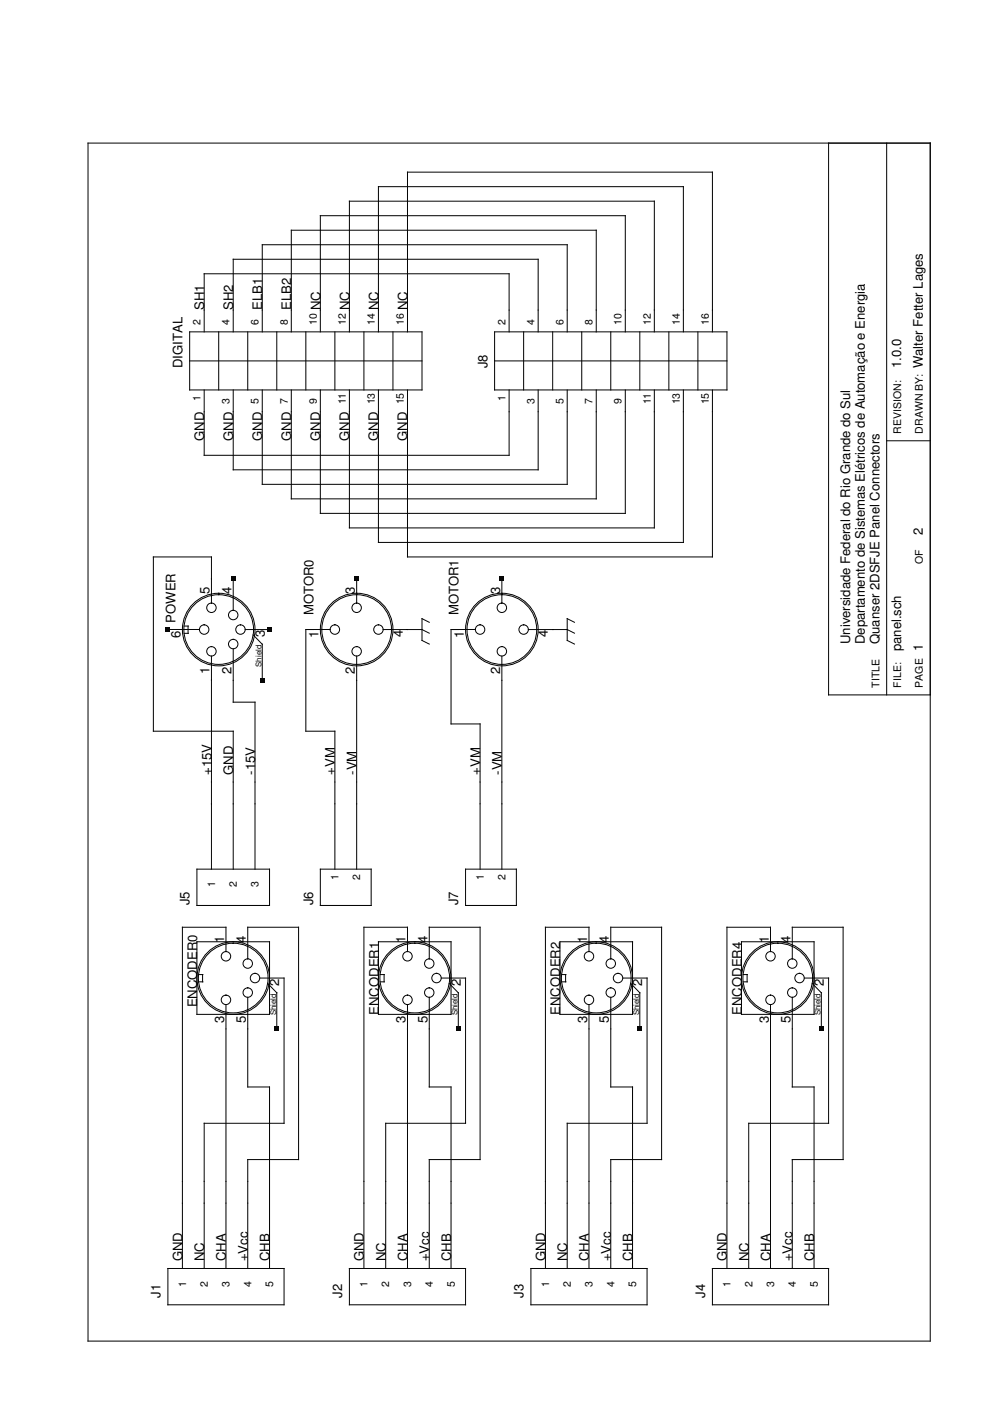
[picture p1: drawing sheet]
<svg xmlns="http://www.w3.org/2000/svg" width="210mm" height="297mm" viewBox="0 0 210 297" stroke-linecap="round" stroke-linejoin="round" font-family="sans-serif">
<g fill="none" stroke="#000" stroke-width=".21">
<path d="M18.7 30.3h178.5v254h-178.5zM175.7 30.3v117h21.5M188 30.3v117M40.2 70.4h49.3v12.3h-49.3zM40.2 76.5h49.3M43.3 70.4v-12.4h64.6v12.4M46.4 70.4v12.3M49.4 70.4v-15.4h64.7v15.4M52.5 70.4v12.3M55.6 70.4v-18.5h64.7v18.5M58.7 70.4v12.3M61.8 70.4v-21.6h64.6v21.6"/>
<path d="M64.8 70.4v12.3M67.9 70.4v-24.7h64.7v24.7M71 70.4v12.3M74.1 70.4v-27.7h64.6v27.7M77.2 70.4v12.3M80.2 70.4v-30.8h64.7v30.8M83.3 70.4v12.3M86.4 70.4v-33.9h64.6v33.9M104.9 70.4h49.2v12.3h-49.2zM104.9 76.5h49.2M111 70.4v12.3M117.2 70.4v12.3"/>
<path d="M123.3 70.4v12.3M129.5 70.4v12.3M135.7 70.4v12.3M141.8 70.4v12.3M148 70.4v12.3M43.3 82.7v13.8h64.6v-13.8M49.4 82.7v16.9h64.7v-16.9M55.6 82.7v20h64.7v-20M61.8 82.7v23.1h64.6v-23.1M67.9 82.7v26.1h64.7v-26.1M74.1 82.7v29.2h64.6v-29.2M80.2 82.7v32.3h64.7v-32.3"/>
<path d="M86.4 82.7v35.4h64.6v-35.4M188 93.5h9.2M35.6 133.5h6.7M39 134.3h.9M39 132.7h.9M39.9 132.8v1.5M44.8 127.9v-9.8h-12.3v36.9h16.9v29.3M44.8 139.1v45.2M49.4 122.7v6.7M49.4 137.6v11.3h4.7v35.4M52 133.5h5.1M53.7 134.6l1.9 2"/>
<path d="M55.6 136.6v7.7M70 133.5h-5.2v21.5h6.2v29.3M75.6 122.7v5.2M75.6 139.1v45.2M81.2 133.5h8.3l1.5 .7M91 131.9l-1.5-.7v4.6l1.5 .8M100.8 133.5h-5.2v20h6.2v30.8M106.4 122.7v5.2M106.4 139.1v45.2M112 133.5h8.3l1.5 .7M121.8 131.9l-1.5-.7v4.6l1.5 .8M41.8 184.3h15.3v7.7h-15.3z"/>
<path d="M41.8 199.7h15.3v15.4h-15.3zM67.9 184.3h10.8v7.7h-10.8zM80.2 199.7h15.4v15.4h-15.4zM98.7 184.3h10.8v7.7h-10.8zM118.7 199.7h15.4v15.4h-15.4zM157.2 199.7h15.4v15.4h-15.4zM42.1 208.2h.9M42.1 206.6h.9M43 206.6v1.6M47.9 201.8v-5.2h-9.2v72.3M47.9 213v55.9M52.5 203.3v-6.7h10.8v49.3h-10.8v23"/>
<path d="M52.5 211.4v19.1h4.6v38.4M55.1 207.4h5.1v30.8h-16.9v30.7M56.8 208.5l1.9 2M58.7 210.4v7.7M80.6 208.2h.9M80.6 206.6h.9M81.4 206.6v1.6M86.4 201.8v-5.2h-9.2v72.3M86.4 213v55.9M91 203.3v-6.7h10.8v49.3h-10.8v23M91 211.4v19.1h4.6v38.4M93.6 207.4h5.1v30.8h-16.9v30.7"/>
<path d="M95.2 208.5l2 2M97.2 210.4v7.7M119.1 208.2h.9M119.1 206.6h.9M119.9 206.6v1.6M124.9 201.8v-5.2h-9.3v72.3M124.9 213v55.9M129.5 203.3v-6.7h10.8v49.3h-10.8v23M129.5 211.4v19.1h4.6v38.4M132 207.4h5.2v30.8h-16.9v30.7M133.7 208.5l2 2M135.7 210.4v7.7"/>
<path d="M157.6 208.2h.9M157.6 206.6h.9M158.4 206.6v1.6M163.4 201.8v-5.2h-9.3v72.3M163.4 213v55.9M168 211.4v19.1h4.6v38.4M168 203.3v-6.7h10.8v49.3h-10.8v23M170.5 207.4h5.2v30.8h-17v30.7M172.2 208.5l2 2M174.1 210.4v7.7M35.6 268.9h24.6v7.7h-24.6zM74.1 268.9h24.6v7.7h-24.6z"/>
<path d="M112.6 268.9h24.6v7.7h-24.6zM151 268.9h24.7v7.7h-24.7z"/>
<circle cx="43.3" cy="133.5" r="1"/>
<circle cx="44.8" cy="128.9" r="1"/>
<circle cx="44.8" cy="138.1" r="1"/>
<circle cx="46.4" cy="133.5" r="7.7"/>
<circle cx="46.4" cy="133.5" r="7.4"/>
<circle cx="49.4" cy="136.6" r="1"/>
<circle cx="49.4" cy="130.4" r="1"/>
<circle cx="51" cy="133.5" r="1"/>
<circle cx="71" cy="133.5" r="1"/>
<circle cx="75.6" cy="133.5" r="7.7"/>
<circle cx="75.6" cy="133.5" r="7.4"/>
<circle cx="75.6" cy="128.9" r="1"/>
<circle cx="75.6" cy="138.1" r="1"/>
<circle cx="80.2" cy="133.5" r="1"/>
<circle cx="101.8" cy="133.5" r="1"/>
<circle cx="106.4" cy="133.5" r="7.7"/>
<circle cx="106.4" cy="133.5" r="7.4"/>
<circle cx="106.4" cy="128.9" r="1"/>
<circle cx="106.4" cy="138.1" r="1"/>
<circle cx="111" cy="133.5" r="1"/>
<circle cx="47.9" cy="212" r="1"/>
<circle cx="47.9" cy="202.8" r="1"/>
<circle cx="49.4" cy="207.4" r="7.7"/>
<circle cx="49.4" cy="207.4" r="7.4"/>
<circle cx="52.5" cy="204.3" r="1"/>
<circle cx="52.5" cy="210.4" r="1"/>
<circle cx="54.1" cy="207.4" r="1"/>
<circle cx="86.4" cy="212" r="1"/>
<circle cx="86.4" cy="202.8" r="1"/>
<circle cx="87.9" cy="207.4" r="7.7"/>
<circle cx="87.9" cy="207.4" r="7.4"/>
<circle cx="91" cy="204.3" r="1"/>
<circle cx="91" cy="210.4" r="1"/>
<circle cx="92.6" cy="207.4" r="1"/>
<circle cx="124.9" cy="212" r="1"/>
<circle cx="124.9" cy="202.8" r="1"/>
<circle cx="126.4" cy="207.4" r="7.7"/>
<circle cx="126.4" cy="207.4" r="7.4"/>
<circle cx="129.5" cy="204.3" r="1"/>
<circle cx="129.5" cy="210.4" r="1"/>
<circle cx="131" cy="207.4" r="1"/>
<circle cx="163.4" cy="212" r="1"/>
<circle cx="163.4" cy="202.8" r="1"/>
<circle cx="164.9" cy="207.4" r="7.7"/>
<circle cx="164.9" cy="207.4" r="7.4"/>
<circle cx="168" cy="204.3" r="1"/>
<circle cx="168" cy="210.4" r="1"/>
<circle cx="169.5" cy="207.4" r="1"/>
</g>
<path d="M35.1 133h.9v.9h-.9zM49 122.2h.9v1h-.9zM56.7 133h.9v.9h-.9zM75.2 122.2h.9v1h-.9zM105.9 122.2h1v1h-1zM55.1 143.8h1v.9h-1zM58.2 217.7h.9v.9h-.9zM96.7 217.7h.9v.9h-.9zM135.2 217.7h.9v.9h-.9zM173.7 217.7h.9v.9h-.9z" fill="#000"/>
<g font-size="2.8">
<text x="43.3" y="65.7" transform="rotate(-90 43.3 65.7)">SH1</text>
<text x="49.4" y="65.7" transform="rotate(-90 49.4 65.7)">SH2</text>
<text x="55.6" y="65.7" transform="rotate(-90 55.6 65.7)">ELB1</text>
<text x="61.8" y="65.7" transform="rotate(-90 61.8 65.7)">ELB2</text>
<text x="67.9" y="65.7" transform="rotate(-90 67.9 65.7)">NC</text>
<text x="74.1" y="65.7" transform="rotate(-90 74.1 65.7)">NC</text>
<text x="80.2" y="65.7" transform="rotate(-90 80.2 65.7)">NC</text>
<text x="86.4" y="65.7" transform="rotate(-90 86.4 65.7)">NC</text>
<text x="38.7" y="78.1" transform="rotate(-90 38.7 78.1)">DIGITAL</text>
<text x="103.3" y="78.1" transform="rotate(-90 103.3 78.1)">J8</text>
<text x="191.1" y="78.1" transform="rotate(-90 191.1 78.1)">1.0.0</text>
<text x="195.7" y="78.1" transform="rotate(-90 195.7 78.1)">Walter Fetter Lages</text>
<text x="43.3" y="93.5" transform="rotate(-90 43.3 93.5)">GND</text>
<text x="49.4" y="93.5" transform="rotate(-90 49.4 93.5)">GND</text>
<text x="55.6" y="93.5" transform="rotate(-90 55.6 93.5)">GND</text>
<text x="61.7" y="93.5" transform="rotate(-90 61.7 93.5)">GND</text>
<text x="67.9" y="93.5" transform="rotate(-90 67.9 93.5)">GND</text>
<text x="74" y="93.5" transform="rotate(-90 74 93.5)">GND</text>
<text x="80.2" y="93.5" transform="rotate(-90 80.2 93.5)">GND</text>
<text x="86.4" y="93.5" transform="rotate(-90 86.4 93.5)">GND</text>
<text x="195.7" y="113.5" transform="rotate(-90 195.7 113.5)">2</text>
<text x="44.4" y="126" transform="rotate(-90 44.4 126)">5</text>
<text x="49.1" y="126" transform="rotate(-90 49.1 126)">4</text>
<text x="75.2" y="126" transform="rotate(-90 75.2 126)">3</text>
<text x="106" y="126" transform="rotate(-90 106 126)">3</text>
<text x="66.5" y="130.5" transform="rotate(-90 66.5 130.5)">MOTOR0</text>
<text x="97.2" y="130.5" transform="rotate(-90 97.2 130.5)">MOTOR1</text>
<text x="37.2" y="132" transform="rotate(-90 37.2 132)">POWER</text>
<text x="38.3" y="135.2" transform="rotate(-90 38.3 135.2)">6</text>
<text x="56.1" y="135.1" transform="rotate(-90 56.1 135.1)">3</text>
<text x="67.5" y="135.2" transform="rotate(-90 67.5 135.2)">1</text>
<text x="85.4" y="135.1" transform="rotate(-90 85.4 135.1)">4</text>
<text x="98.3" y="135.2" transform="rotate(-90 98.3 135.2)">1</text>
<text x="116.2" y="135.1" transform="rotate(-90 116.2 135.1)">4</text>
<text x="180.2" y="136.6" transform="rotate(-90 180.2 136.6)">Universidade Federal do Rio Grande do Sul</text>
<text x="183.3" y="136.6" transform="rotate(-90 183.3 136.6)">Departamento de Sistemas Elétricos de Automação e Energia</text>
<text x="186.5" y="136.6" transform="rotate(-90 186.5 136.6)">Quanser 2DSFJE Panel Connectors</text>
<text x="44.4" y="142.9" transform="rotate(-90 44.4 142.9)">1</text>
<text x="49.1" y="142.9" transform="rotate(-90 49.1 142.9)">2</text>
<text x="75.2" y="142.9" transform="rotate(-90 75.2 142.9)">2</text>
<text x="106" y="142.9" transform="rotate(-90 106 142.9)">2</text>
<text x="191.1" y="138.1" transform="rotate(-90 191.1 138.1)">panel.sch</text>
<text x="195.7" y="138.1" transform="rotate(-90 195.7 138.1)">1</text>
<text x="44.8" y="164.3" transform="rotate(-90 44.8 164.3)">+15V</text>
<text x="49.4" y="164.3" transform="rotate(-90 49.4 164.3)">GND</text>
<text x="54.1" y="164.3" transform="rotate(-90 54.1 164.3)">-15V</text>
<text x="71" y="164.3" transform="rotate(-90 71 164.3)">+VM</text>
<text x="75.6" y="164.3" transform="rotate(-90 75.6 164.3)">-VM</text>
<text x="101.8" y="164.3" transform="rotate(-90 101.8 164.3)">+VM</text>
<text x="106.4" y="164.3" transform="rotate(-90 106.4 164.3)">-VM</text>
<text x="40.2" y="192" transform="rotate(-90 40.2 192)">J5</text>
<text x="66.4" y="192" transform="rotate(-90 66.4 192)">J6</text>
<text x="97.2" y="192" transform="rotate(-90 97.2 192)">J7</text>
<text x="47.5" y="199.9" transform="rotate(-90 47.5 199.9)">1</text>
<text x="52.1" y="199.9" transform="rotate(-90 52.1 199.9)">4</text>
<text x="86" y="199.9" transform="rotate(-90 86 199.9)">1</text>
<text x="90.6" y="199.9" transform="rotate(-90 90.6 199.9)">4</text>
<text x="124.5" y="199.9" transform="rotate(-90 124.5 199.9)">1</text>
<text x="129.1" y="199.9" transform="rotate(-90 129.1 199.9)">4</text>
<text x="163" y="199.9" transform="rotate(-90 163 199.9)">1</text>
<text x="167.6" y="199.9" transform="rotate(-90 167.6 199.9)">4</text>
<text x="59.2" y="209" transform="rotate(-90 59.2 209)">2</text>
<text x="97.7" y="209" transform="rotate(-90 97.7 209)">2</text>
<text x="136.2" y="209" transform="rotate(-90 136.2 209)">2</text>
<text x="174.7" y="209" transform="rotate(-90 174.7 209)">2</text>
<text x="41.8" y="213.6" transform="rotate(-90 41.8 213.6)">ENCODER0</text>
<text x="80.3" y="215.1" transform="rotate(-90 80.3 215.1)">ENCODER1</text>
<text x="118.8" y="215.1" transform="rotate(-90 118.8 215.1)">ENCODER2</text>
<text x="157.3" y="215.1" transform="rotate(-90 157.3 215.1)">ENCODER4</text>
<text x="47.5" y="216.8" transform="rotate(-90 47.5 216.8)">3</text>
<text x="52.1" y="216.8" transform="rotate(-90 52.1 216.8)">5</text>
<text x="86" y="216.8" transform="rotate(-90 86 216.8)">3</text>
<text x="90.6" y="216.8" transform="rotate(-90 90.6 216.8)">5</text>
<text x="124.5" y="216.8" transform="rotate(-90 124.5 216.8)">3</text>
<text x="129.1" y="216.8" transform="rotate(-90 129.1 216.8)">5</text>
<text x="163" y="216.8" transform="rotate(-90 163 216.8)">3</text>
<text x="167.6" y="216.8" transform="rotate(-90 167.6 216.8)">5</text>
<text x="38.7" y="267.4" transform="rotate(-90 38.7 267.4)">GND</text>
<text x="43.3" y="267.4" transform="rotate(-90 43.3 267.4)">NC</text>
<text x="47.9" y="267.4" transform="rotate(-90 47.9 267.4)">CHA</text>
<text x="52.5" y="267.4" transform="rotate(-90 52.5 267.4)">+Vcc</text>
<text x="57.1" y="267.4" transform="rotate(-90 57.1 267.4)">CHB</text>
<text x="77.2" y="267.4" transform="rotate(-90 77.2 267.4)">GND</text>
<text x="81.8" y="267.4" transform="rotate(-90 81.8 267.4)">NC</text>
<text x="86.4" y="267.4" transform="rotate(-90 86.4 267.4)">CHA</text>
<text x="91" y="267.4" transform="rotate(-90 91 267.4)">+Vcc</text>
<text x="95.6" y="267.4" transform="rotate(-90 95.6 267.4)">CHB</text>
<text x="115.6" y="267.4" transform="rotate(-90 115.6 267.4)">GND</text>
<text x="120.3" y="267.4" transform="rotate(-90 120.3 267.4)">NC</text>
<text x="124.9" y="267.4" transform="rotate(-90 124.9 267.4)">CHA</text>
<text x="129.5" y="267.4" transform="rotate(-90 129.5 267.4)">+Vcc</text>
<text x="134.1" y="267.4" transform="rotate(-90 134.1 267.4)">CHB</text>
<text x="154.1" y="267.4" transform="rotate(-90 154.1 267.4)">GND</text>
<text x="158.7" y="267.4" transform="rotate(-90 158.7 267.4)">NC</text>
<text x="163.4" y="267.4" transform="rotate(-90 163.4 267.4)">CHA</text>
<text x="168" y="267.4" transform="rotate(-90 168 267.4)">+Vcc</text>
<text x="172.6" y="267.4" transform="rotate(-90 172.6 267.4)">CHB</text>
<text x="34.1" y="275.1" transform="rotate(-90 34.1 275.1)">J1</text>
<text x="72.5" y="275.1" transform="rotate(-90 72.5 275.1)">J2</text>
<text x="111" y="275.1" transform="rotate(-90 111 275.1)">J3</text>
<text x="149.5" y="275.1" transform="rotate(-90 149.5 275.1)">J4</text>
</g>
<g font-size="2.2">
<text x="42.5" y="68.8" transform="rotate(-90 42.5 68.8)">2</text>
<text x="48.7" y="68.8" transform="rotate(-90 48.7 68.8)">4</text>
<text x="54.8" y="68.8" transform="rotate(-90 54.8 68.8)">6</text>
<text x="61" y="68.8" transform="rotate(-90 61 68.8)">8</text>
<text x="67.2" y="68.8" transform="rotate(-90 67.2 68.8)">10</text>
<text x="73.3" y="68.8" transform="rotate(-90 73.3 68.8)">12</text>
<text x="79.5" y="68.8" transform="rotate(-90 79.5 68.8)">14</text>
<text x="85.6" y="68.8" transform="rotate(-90 85.6 68.8)">16</text>
<text x="107.2" y="68.8" transform="rotate(-90 107.2 68.8)">2</text>
<text x="113.3" y="68.8" transform="rotate(-90 113.3 68.8)">4</text>
<text x="119.5" y="68.8" transform="rotate(-90 119.5 68.8)">6</text>
<text x="125.6" y="68.8" transform="rotate(-90 125.6 68.8)">8</text>
<text x="131.8" y="68.8" transform="rotate(-90 131.8 68.8)">10</text>
<text x="138" y="68.8" transform="rotate(-90 138 68.8)">12</text>
<text x="144.1" y="68.8" transform="rotate(-90 144.1 68.8)">14</text>
<text x="150.3" y="68.8" transform="rotate(-90 150.3 68.8)">16</text>
<text x="42.5" y="85" transform="rotate(-90 42.5 85)">1</text>
<text x="48.7" y="85.8" transform="rotate(-90 48.7 85.8)">3</text>
<text x="54.8" y="85.8" transform="rotate(-90 54.8 85.8)">5</text>
<text x="61" y="85.8" transform="rotate(-90 61 85.8)">7</text>
<text x="67.2" y="85.8" transform="rotate(-90 67.2 85.8)">9</text>
<text x="73.3" y="85.8" transform="rotate(-90 73.3 85.8)">11</text>
<text x="79.5" y="85.8" transform="rotate(-90 79.5 85.8)">13</text>
<text x="85.6" y="85.8" transform="rotate(-90 85.6 85.8)">15</text>
<text x="107.2" y="85" transform="rotate(-90 107.2 85)">1</text>
<text x="113.3" y="85.8" transform="rotate(-90 113.3 85.8)">3</text>
<text x="119.5" y="85.8" transform="rotate(-90 119.5 85.8)">5</text>
<text x="125.6" y="85.8" transform="rotate(-90 125.6 85.8)">7</text>
<text x="131.8" y="85.8" transform="rotate(-90 131.8 85.8)">9</text>
<text x="138" y="85.8" transform="rotate(-90 138 85.8)">11</text>
<text x="144.1" y="85.8" transform="rotate(-90 144.1 85.8)">13</text>
<text x="150.3" y="85.8" transform="rotate(-90 150.3 85.8)">15</text>
<text x="191.1" y="91.9" transform="rotate(-90 191.1 91.9)">REVISION:</text>
<text x="195.7" y="91.9" transform="rotate(-90 195.7 91.9)">DRAWN BY:</text>
<text x="195.7" y="119.6" transform="rotate(-90 195.7 119.6)">OF</text>
<text x="186.5" y="145.8" transform="rotate(-90 186.5 145.8)">TITLE</text>
<text x="191.1" y="145.8" transform="rotate(-90 191.1 145.8)">FILE:</text>
<text x="195.7" y="145.8" transform="rotate(-90 195.7 145.8)">PAGE</text>
<text x="45.6" y="188.1" transform="rotate(-90 45.6 188.1)">1</text>
<text x="50.2" y="188.1" transform="rotate(-90 50.2 188.1)">2</text>
<text x="54.8" y="188.1" transform="rotate(-90 54.8 188.1)">3</text>
<text x="71.8" y="186.6" transform="rotate(-90 71.8 186.6)">1</text>
<text x="76.4" y="186.6" transform="rotate(-90 76.4 186.6)">2</text>
<text x="102.6" y="186.6" transform="rotate(-90 102.6 186.6)">1</text>
<text x="107.2" y="186.6" transform="rotate(-90 107.2 186.6)">2</text>
<text x="39.4" y="272.8" transform="rotate(-90 39.4 272.8)">1</text>
<text x="44.1" y="272.8" transform="rotate(-90 44.1 272.8)">2</text>
<text x="48.7" y="272.8" transform="rotate(-90 48.7 272.8)">3</text>
<text x="53.3" y="272.8" transform="rotate(-90 53.3 272.8)">4</text>
<text x="57.9" y="272.8" transform="rotate(-90 57.9 272.8)">5</text>
<text x="77.9" y="272.8" transform="rotate(-90 77.9 272.8)">1</text>
<text x="82.5" y="272.8" transform="rotate(-90 82.5 272.8)">2</text>
<text x="87.2" y="272.8" transform="rotate(-90 87.2 272.8)">3</text>
<text x="91.8" y="272.8" transform="rotate(-90 91.8 272.8)">4</text>
<text x="96.4" y="272.8" transform="rotate(-90 96.4 272.8)">5</text>
<text x="116.4" y="272.8" transform="rotate(-90 116.4 272.8)">1</text>
<text x="121" y="272.8" transform="rotate(-90 121 272.8)">2</text>
<text x="125.6" y="272.8" transform="rotate(-90 125.6 272.8)">3</text>
<text x="130.3" y="272.8" transform="rotate(-90 130.3 272.8)">4</text>
<text x="134.9" y="272.8" transform="rotate(-90 134.9 272.8)">5</text>
<text x="154.9" y="272.8" transform="rotate(-90 154.9 272.8)">1</text>
<text x="159.5" y="272.8" transform="rotate(-90 159.5 272.8)">2</text>
<text x="164.1" y="272.8" transform="rotate(-90 164.1 272.8)">3</text>
<text x="168.8" y="272.8" transform="rotate(-90 168.8 272.8)">4</text>
<text x="173.4" y="272.8" transform="rotate(-90 173.4 272.8)">5</text>
</g>
<g font-size="1.7">
<text x="55.5" y="141.4" transform="rotate(-90 55.5 141.4)">Shield</text>
<text x="58.5" y="215.3" transform="rotate(-90 58.5 215.3)">Shield</text>
<text x="97" y="215.3" transform="rotate(-90 97 215.3)">Shield</text>
<text x="135.5" y="215.3" transform="rotate(-90 135.5 215.3)">Shield</text>
<text x="174" y="215.3" transform="rotate(-90 174 215.3)">Shield</text>
</g>
</svg>
